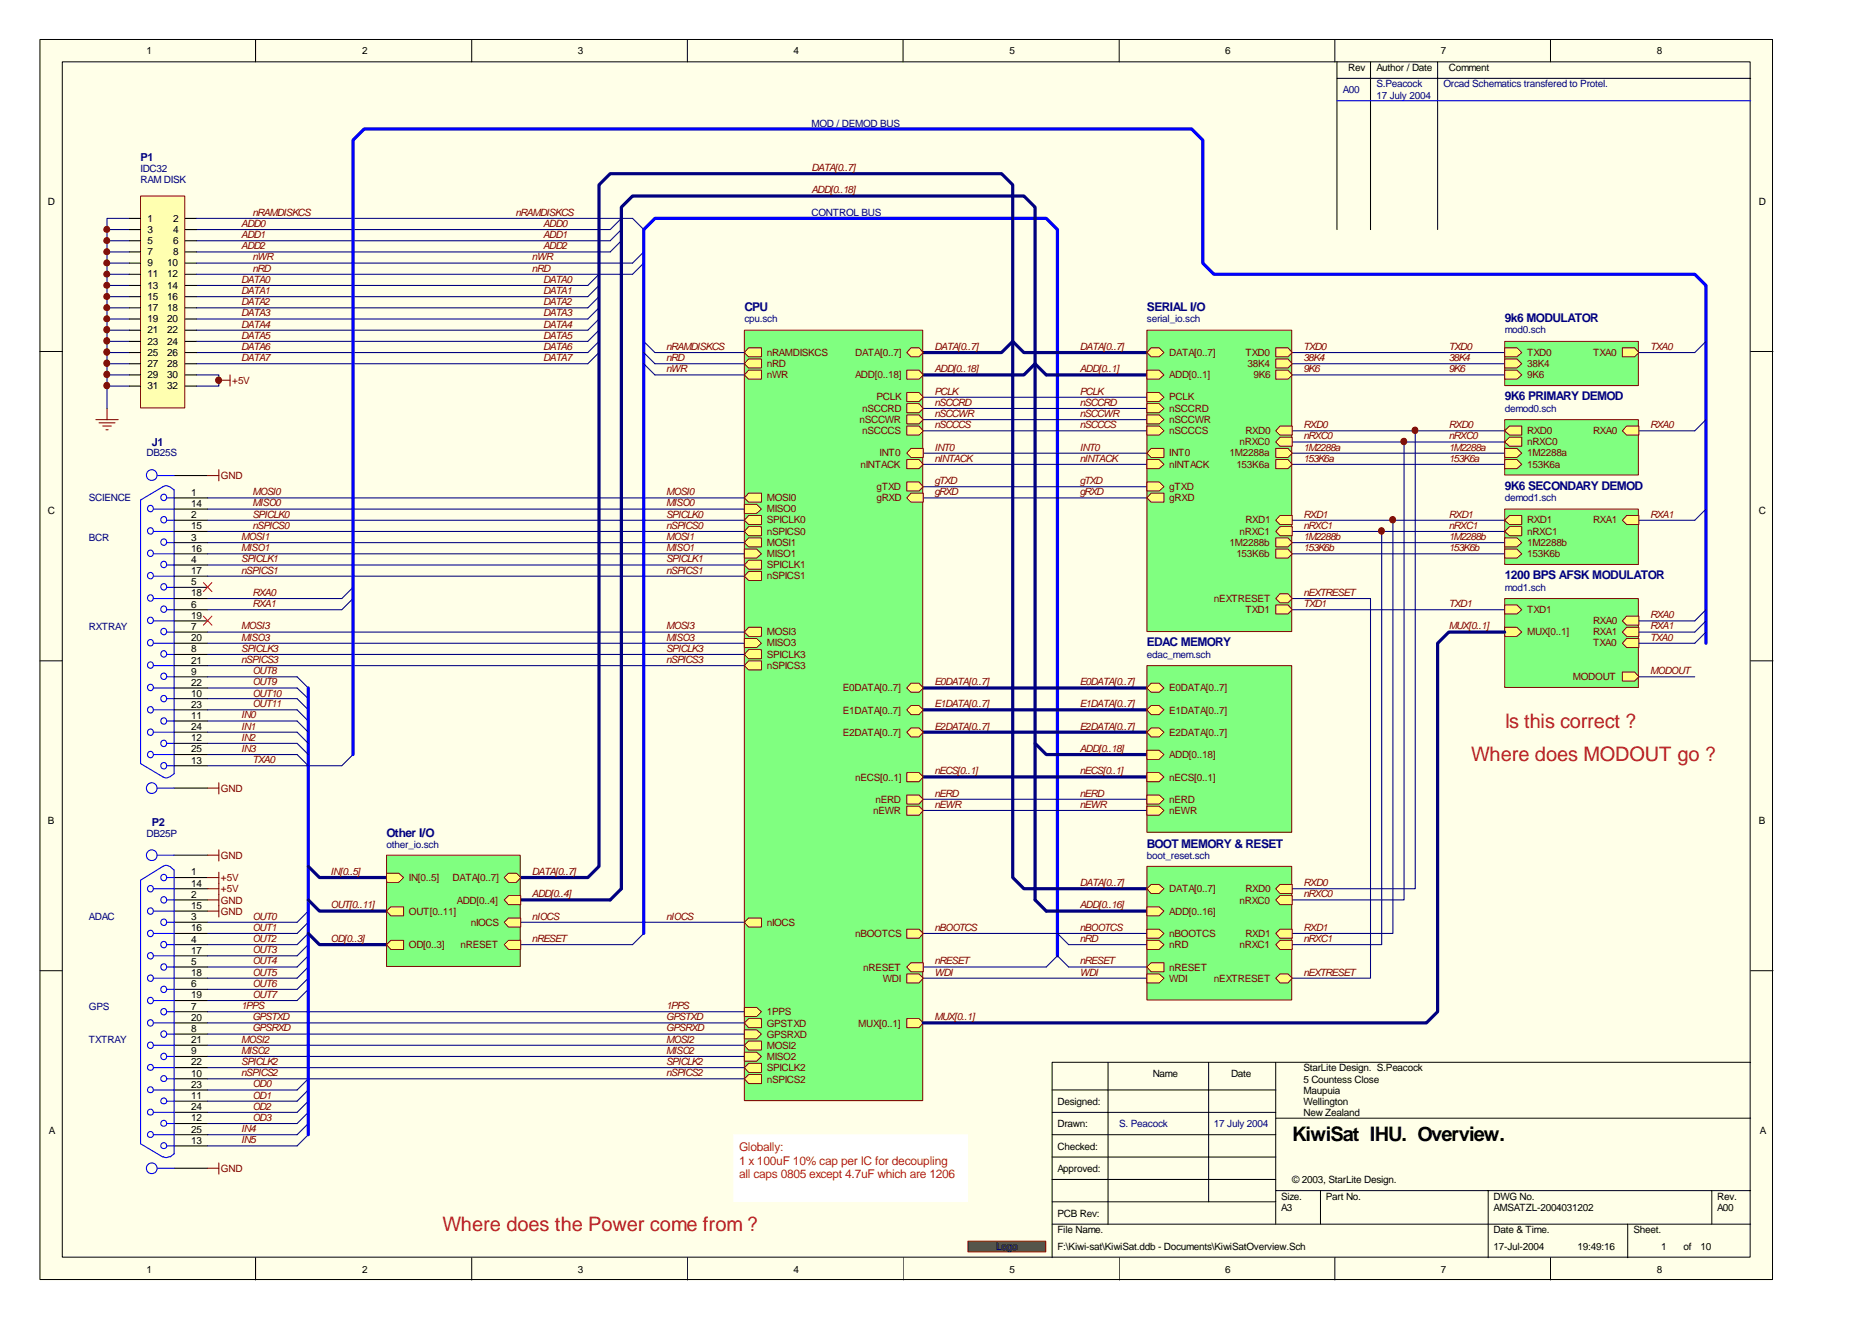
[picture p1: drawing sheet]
<svg xmlns="http://www.w3.org/2000/svg" width="297mm" height="210mm" viewBox="0 0 297 210" stroke-linecap="round" stroke-linejoin="round" font-family="sans-serif">
<path d="M6.3 6.3h275.6v197.2h-275.6z" fill="#ffffe8"/>
<g fill="none" stroke="#000" stroke-width=".16">
<path d="M6.3 6.3h275.6v197.2h-275.6zM9.9 9.8h268.4v190.1h-268.4zM40.6 6.3v3.5M75 6.3v3.5M109.3 6.3v3.5M143.6 6.3v3.5M178 6.3v3.5M212.3 6.3v3.5M228.6 9.8v26.7M246.5 6.3v3.5M6.3 55.9h3.6M278.4 55.9h3.5"/>
<path d="M6.3 105.1h3.6M278.4 105.1h3.5M6.3 154.4h3.6M278.4 154.4h3.5M167.3 173.3h35.6M167.3 176.9h35.6M176.2 168.9v25.8M192.2 168.9v22.2M202.9 177.8h75.5M202.9 168.9v25.8M278.4 168.9h-111.1v31.1M40.6 200v3.6"/>
<path d="M75 200v3.6M109.3 200v3.6M143.6 200v3.6M167.3 184h35.6M167.3 180.4h35.6M167.3 187.6h35.6M167.3 191.1h35.6M167.3 194.7h111.1M178 200v3.6M202.9 189.3h75.5M210 189.3v5.4M212.3 200v3.6"/>
<path d="M236.6 189.3v10.7M246.5 200v3.6M258.8 194.7v5.3M272.2 189.3v5.4"/>
</g>
<path d="M212.6 9.8v26.7M212.6 12.5h65.8M217.9 9.8v26.7" fill="none" stroke="#000" stroke-width=".17"/>
<path d="M36.6 59.6v1.8M15.2 66.7h3.6M15.7 67.2h2.6M16.3 67.7h1.4M16.8 68.3h.4M17 65v1.7M34.8 60.5h1.8" fill="none" stroke="#800000" stroke-width=".17"/>
<g fill="none" stroke="#000080" stroke-width=".17">
<path d="M17 38.3h3.6M17 36.5h3.6M20.6 34.7h-3.6v30.3M98.8 36.5l-1.8 1.8h-65.8M98.8 38.3l-1.8 1.8h-65.8M98.8 34.7l-1.8 1.8h-65.8M17 59.6h3.6M17 56.1h3.6M17 52.5h3.6M17 49h3.6M17 45.4h3.6M17 41.8h3.6"/>
<path d="M17 57.8h3.6M17 54.3h3.6M17 50.7h3.6M17 47.2h3.6M17 43.6h3.6M17 40.1h3.6M31.2 59.6h3.6v1.8h-3.6M95.2 54.3l-1.7 1.8h-62.3M95.2 50.7l-1.7 1.8h-62.3M95.2 47.2l-1.7 1.8h-62.3M95.2 43.6l-1.7 1.8h-62.3M95.2 56.1l-1.7 1.7h-62.3"/>
<path d="M95.2 52.5l-1.7 1.8h-62.3M95.2 49l-1.7 1.7h-62.3M95.2 45.4l-1.7 1.8h-62.3M17 61.4h3.6"/>
</g>
<path d="M22.4 31.3h7v33.6h-7z" fill="#ffffb0"/>
<path d="M22.4 31.2h7v33.7h-7z" fill="none" stroke="#800000" stroke-width=".16"/>
<g fill="none" stroke="#000" stroke-width=".17">
<path d="M20.6 34.7h1.8M20.6 36.5h1.8M20.6 38.3h1.8M29.5 34.7h1.7M29.5 36.5h1.7M29.5 38.3h1.7M20.6 40.1h1.8M20.6 41.8h1.8M20.6 43.6h1.8M20.6 45.4h1.8M20.6 47.2h1.8M20.6 49h1.8"/>
<path d="M20.6 50.7h1.8M20.6 52.5h1.8M20.6 54.3h1.8M20.6 56.1h1.8M20.6 57.8h1.8M20.6 59.6h1.8M29.5 40.1h1.7M29.5 41.8h1.7M29.5 43.6h1.7M29.5 45.4h1.7M29.5 47.2h1.7M29.5 49h1.7"/>
<path d="M29.5 50.7h1.7M29.5 52.5h1.7M29.5 54.3h1.7M29.5 56.1h1.7M29.5 57.8h1.7M29.5 59.6h1.7M20.6 61.4h1.8M27.7 75.6h5.3M27.7 79.2h5.3M29.5 61.4h1.7M27.7 81h5.3M27.7 82.7h5.3"/>
<path d="M27.7 84.5h5.3M27.7 86.3h5.3M27.7 88.1h5.3M27.7 89.8h5.3M27.7 91.6h5.3M27.7 93.4h5.3M27.7 95.2h5.3M27.7 97h5.3M27.7 98.7h5.3M27.7 100.5h5.3M27.7 102.3h5.3M27.7 104.1h5.3"/>
<path d="M27.7 105.8h5.3M27.7 107.6h5.3M27.7 109.4h5.3M27.7 111.1h5.3M27.7 112.9h5.3M27.7 114.7h5.3M27.7 116.4h5.3M27.7 118.2h5.3M27.7 120h5.3M27.7 125.3h5.3M27.7 121.8h5.3M27.7 139.5h5.3"/>
<path d="M27.7 136h5.3M27.7 141.3h5.3M27.7 143.1h5.3M27.7 144.9h5.3M27.7 146.7h5.3M27.7 148.4h5.3M27.7 150.2h5.3M27.7 152h5.3M27.7 153.8h5.3M27.7 155.5h5.3M27.7 157.3h5.3M27.7 159.1h5.3"/>
<path d="M27.7 160.9h5.3M27.7 162.7h5.3M27.7 164.4h5.3M27.7 166.2h5.3M27.7 168h5.3M27.7 169.8h5.3M27.7 171.5h5.3M27.7 173.3h5.3M27.7 175.1h5.3M27.7 176.9h5.3M27.7 178.7h5.3M27.7 180.4h5.3"/>
<path d="M27.7 182.2h5.3M27.7 185.8h5.3"/>
</g>
<g fill="none" stroke="#000080" stroke-width=".17">
<path d="M31.2 34.7h69.4M31.2 41.8h69.4M31.2 43.6h69.4M33 79.2h85.4M33 81h85.4M33 82.7h85.4M33 84.5h85.4M33 86.3h85.4M33 88.1h85.4M33 89.8h85.4M33 91.6h85.4M33 95.2h21.4"/>
<path d="M33 97h21.4M33 100.5h85.4M33 102.3h85.4M33 104.1h85.4M33 105.8h85.4M33 107.6h14.2M33 109.4h14.2M33 111.1h14.2M33 112.9h14.2M33 114.7h14.2M33 116.4h14.2M33 118.2h14.2"/>
<path d="M33 120h14.2M33 121.8h21.4M33 153.8h14.2M33 159.1h14.2M33 146.7h14.2M33 148.4h14.2M33 150.2h14.2M33 152h14.2M33 155.5h14.2M33 157.3h14.2M33 160.9h85.4M33 162.7h85.4"/>
<path d="M33 164.4h85.4M33 166.2h85.4M33 168h85.4M33 169.8h85.4M33 171.5h85.4M33 173.3h14.2M33 175.1h14.2M33 176.9h14.2M33 178.7h14.2M33 180.4h14.2M33 182.2h14.2"/>
</g>
<g fill="none" stroke="#00f" stroke-width=".17">
<path d="M25.1 75.6h2.6M26.6 79.2h1.1M26.9 77.4l-.5-.2-.3 .1-3.7 2.2v41.9l3.7 2.2 .3 .1 .5-.2M27 77.4l.7 .5v45.1l-.7 .5M24.5 98.7h3.2M24.5 95.2h3.2M24.5 91.6h3.2M24.5 88.1h3.2M24.5 84.5h3.2M24.5 81h3.2M26.6 97h1.1M26.6 93.4h1.1"/>
<path d="M26.6 89.8h1.1M26.6 86.3h1.1M26.6 82.7h1.1M24.5 120h3.2M24.5 116.4h3.2M24.5 112.9h3.2M24.5 109.4h3.2M24.5 105.8h3.2M24.5 102.3h3.2M26.6 118.2h1.1M26.6 114.7h1.1M26.6 111.1h1.1"/>
<path d="M26.6 107.6h1.1M26.6 104.1h1.1M26.6 100.5h1.1M25.1 125.3h2.6M25.1 136h2.6M26.6 121.8h1.1M26.6 139.5h1.1M26.9 137.8l-.5-.2-.3 .1-3.7 2.3v41.9l3.5 2.1M27 137.8l.7 .6v45.1l-.7 .5M24.5 159.1h3.2M24.5 155.5h3.2M24.5 152h3.2"/>
<path d="M24.5 148.4h3.2M24.5 144.9h3.2M24.5 141.3h3.2M26.6 157.3h1.1M26.6 153.8h1.1M26.6 150.2h1.1M26.6 146.7h1.1M26.6 143.1h1.1M24.5 176.9h3.2M24.5 173.3h3.2M24.5 169.8h3.2M24.5 166.2h3.2"/>
<path d="M24.5 162.7h3.2M26.6 178.7h1.1M26.6 175.1h1.1M26.6 171.5h1.1M26.6 168h1.1M26.6 164.4h1.1M26.6 160.9h1.1M24.5 180.4h3.2M25.1 185.8h2.6M25.9 183.9l.5 .2 .5-.2M26.6 182.2h1.1"/>
<circle cx="24.1" cy="75.5" r=".85"/>
<circle cx="26" cy="79.1" r=".49"/>
<circle cx="23.9" cy="95.1" r=".49"/>
<circle cx="23.9" cy="80.9" r=".49"/>
<circle cx="23.9" cy="91.5" r=".49"/>
<circle cx="23.9" cy="88" r=".49"/>
<circle cx="23.9" cy="84.4" r=".49"/>
<circle cx="23.9" cy="98.7" r=".49"/>
<circle cx="26" cy="93.3" r=".49"/>
<circle cx="26" cy="96.9" r=".49"/>
<circle cx="26" cy="89.8" r=".49"/>
<circle cx="26" cy="82.6" r=".49"/>
<circle cx="26" cy="86.2" r=".49"/>
<circle cx="23.9" cy="109.3" r=".49"/>
<circle cx="23.9" cy="120" r=".49"/>
<circle cx="23.9" cy="105.8" r=".49"/>
<circle cx="23.9" cy="112.9" r=".49"/>
<circle cx="23.9" cy="102.2" r=".49"/>
<circle cx="23.9" cy="116.4" r=".49"/>
<circle cx="26" cy="100.4" r=".49"/>
<circle cx="26" cy="104" r=".49"/>
<circle cx="26" cy="107.5" r=".49"/>
<circle cx="26" cy="114.7" r=".49"/>
<circle cx="26" cy="111.1" r=".49"/>
<circle cx="26" cy="118.2" r=".49"/>
<circle cx="24.1" cy="125.3" r=".85"/>
<circle cx="24.1" cy="136" r=".85"/>
<circle cx="26" cy="121.8" r=".49"/>
<circle cx="26" cy="139.5" r=".49"/>
<circle cx="23.9" cy="152" r=".49"/>
<circle cx="23.9" cy="155.5" r=".49"/>
<circle cx="23.9" cy="159.1" r=".49"/>
<circle cx="23.9" cy="148.4" r=".49"/>
<circle cx="23.9" cy="141.3" r=".49"/>
<circle cx="23.9" cy="144.9" r=".49"/>
<circle cx="26" cy="150.2" r=".49"/>
<circle cx="26" cy="143.1" r=".49"/>
<circle cx="26" cy="146.7" r=".49"/>
<circle cx="26" cy="153.8" r=".49"/>
<circle cx="26" cy="157.3" r=".49"/>
<circle cx="23.9" cy="162.7" r=".49"/>
<circle cx="23.9" cy="166.2" r=".49"/>
<circle cx="23.9" cy="169.7" r=".47"/>
<circle cx="23.9" cy="173.3" r=".47"/>
<circle cx="23.9" cy="176.9" r=".47"/>
<circle cx="26" cy="164.4" r=".49"/>
<circle cx="26" cy="168" r=".49"/>
<circle cx="26" cy="160.9" r=".49"/>
<circle cx="26" cy="171.5" r=".47"/>
<circle cx="26" cy="175.1" r=".47"/>
<circle cx="26" cy="178.6" r=".47"/>
<circle cx="23.9" cy="180.4" r=".47"/>
<circle cx="24.1" cy="185.8" r=".85"/>
<circle cx="26" cy="182.2" r=".47"/>
</g>
<g fill="none" stroke="#800000" stroke-width=".17">
<path d="M33 75.6h1.8M34.8 74.7v1.8M33 136h1.8M33 125.3h1.8M33 139.5h1.8M34.8 124.5v1.8M34.8 135.1v1.8M34.8 138.7v7.1M33 143.1h1.8M33 144.9h1.8M33 141.3h1.8M33 185.8h1.8"/>
<path d="M34.8 184.9v1.8"/>
</g>
<path d="M32.3 92.6l1.4 1.5M32.3 98l1.4 1.4M33.7 92.6l-1.4 1.5M33.7 98l-1.4 1.4" fill="none" stroke="#f00" stroke-width=".16"/>
<path d="M153.9 197.4h12.4v1.7h-12.4z" fill-rule="evenodd" fill="#00bf00" stroke="#800000" stroke-width=".17"/>
<g fill="none" stroke="#000080" stroke-width=".17">
<path d="M100.6 34.7l1.8 1.8M102.4 40.1l-1.8 1.7M102.4 41.8l-1.8 1.8M102.4 54.3l1.7 1.8h14.3M102.4 56.1l1.7 1.7h14.3M102.4 57.8l1.7 1.8h14.3M205.5 56.1h33.8M205.5 59.6h33.8M205.5 57.8h33.8M271.3 54.3l-1.8 1.8h-8.9M146.8 63.2h35.6M146.8 65h35.6"/>
<path d="M146.8 66.7h35.6M146.8 72.1h35.6M146.8 73.8h35.6M146.8 77.4h35.6M146.8 79.2h35.6M146.8 68.5h35.6M205.5 68.5h19.5v72.8h-19.5M205.5 70.3h17.8v72.8h-17.8M205.5 72.1h33.8M205.5 73.8h33.8M223.3 70.3h16M225 68.5h14.3"/>
<path d="M271.3 66.7l-1.8 1.8h-8.9M56.1 95.2l-1.7 1.8M56.1 93.4l-1.7 1.8M205.5 82.7h16v65.7h-16M205.5 84.5h14.2v65.7h-14.2M205.5 95.2h12.4v60.3h-12.4M205.5 86.3h33.8M205.5 88.1h33.8M205.5 97h33.8M219.7 84.5h19.6M221.5 82.7h17.8M271.3 81l-1.8 1.7h-8.9"/>
<path d="M47.2 107.6l1.8 1.8M47.2 109.4l1.8 1.7M47.2 111.1l1.8 1.8M47.2 112.9l1.8 1.8M47.2 114.7l1.8 1.7M47.2 116.4l1.8 1.8M47.2 118.2l1.8 1.8M47.2 120l1.8 1.8M56.1 120l-1.7 1.8M260.6 107.6h8.9M146.8 127.1h35.6M146.8 128.9h35.6"/>
<path d="M49 144.9l-1.8 1.8M49 146.7l-1.8 1.7M49 148.4l-1.8 1.8M49 150.2l-1.8 1.8M49 152l-1.8 1.8M49 153.8l-1.8 1.7M49 155.5l-1.8 1.8M49 157.3l-1.8 1.8M82.8 146.7h35.6M102.4 148.4l-1.8 1.8h-17.8M146.8 153.8h19.6l1.7-1.8 1.8 1.8h12.5M146.8 155.5h35.6"/>
<path d="M146.8 148.4h35.6M168.1 148.4l1.8 1.8h12.5M49 178.7l-1.8 1.7M49 176.9l-1.8 1.8M49 175.1l-1.8 1.8M49 173.3l-1.8 1.8M49 171.5l-1.8 1.8M49 180.4l-1.8 1.8"/>
</g>
<path d="M49 109.4v71M271.3 102.3v-56.9l-1.8-1.8h-76.5l-1.7-1.8v-19.5l-1.8-1.8h-131.6l-1.8 1.8v97.7M102.4 148.4v-111.9l1.7-1.8h62.3l1.7 1.8v115.5" fill="none" stroke="#00f" stroke-width=".51"/>
<path d="M146.8 56.1h12.5l1.7-1.8 1.8 1.8h19.6M146.8 59.6h16l1.8-1.8 1.8 1.8h16M146.8 109.4h35.6M146.8 112.9h35.6M146.8 116.4h35.6M164.6 118.2l1.8 1.8h16M49 137.8l1.8 1.7h10.7M82.8 139.5h10.7l1.7-1.7v-108.4l1.8-1.8h62.3l1.7 1.8v110.1l1.8 1.8h19.6M146.8 123.5h35.6M49 143.1l1.8 1.8h10.7M49 148.4l1.8 1.8h10.7M82.8 143.1h14.2l1.8-1.8v-108.4l1.8-1.7h62.2l1.8 1.7v110.2l1.8 1.8h16" fill="none" stroke="#000080" stroke-width=".51"/>
<path d="M182.5 137.9h22.9v21.1h-22.9z" fill="#80ff80"/>
<path d="M182.4 137.8h23v21.2h-23z" fill="none" stroke="#800000" stroke-width=".16"/>
<g fill="#ffff80" stroke="#800000" stroke-width=".16">
<path d="M182.4 144.2h1.9l.8 .7-.8 .7h-1.9z" fill-rule="evenodd"/>
<path d="M183 140.6h1.3l.8 .7-.8 .8h-1.3l-.6-.8z" fill-rule="evenodd"/>
<path d="M182.4 149.5h1.9l.8 .7-.8 .8h-1.9z" fill-rule="evenodd"/>
<path d="M202.9 141.3l.6-.7h2v1.5h-2z" fill-rule="evenodd"/>
<path d="M202.9 143.1l.6-.7h2v1.5h-2z" fill-rule="evenodd"/>
<path d="M202.9 148.4l.6-.6h2v1.4h-2z" fill-rule="evenodd"/>
<path d="M202.9 150.2l.6-.7h2v1.5h-2z" fill-rule="evenodd"/>
<path d="M183 153.1h2.1v1.4h-2.1l-.6-.7z" fill-rule="evenodd"/>
<path d="M182.4 154.9h1.9l.8 .6-.8 .8h-1.9z" fill-rule="evenodd"/>
<path d="M182.4 147.8h1.9l.8 .6-.8 .8h-1.9z" fill-rule="evenodd"/>
<path d="M202.9 155.5l.6-.6h1.3l.7 .6-.7 .8h-1.3z" fill-rule="evenodd"/>
</g>
<path d="M118.4 52.6h28.3v122.4h-28.3z" fill="#80ff80"/>
<path d="M118.4 52.5h28.3v122.5h-28.3z" fill="none" stroke="#800000" stroke-width=".16"/>
<g fill="#ffff80" stroke="#800000" stroke-width=".16">
<path d="M119 55.3h2.1v1.4h-2.1l-.6-.6z" fill-rule="evenodd"/>
<path d="M118.4 80.2h1.9l.8 .8-.8 .6h-1.9z" fill-rule="evenodd"/>
<path d="M118.4 87.3h1.9l.8 .8-.8 .6h-1.9z" fill-rule="evenodd"/>
<path d="M118.4 167.3h1.9l.8 .7-.8 .8h-1.9z" fill-rule="evenodd"/>
<path d="M118.4 101.5h1.9l.8 .8-.8 .7h-1.9z" fill-rule="evenodd"/>
<path d="M119 78.4h2.1v1.5h-2.1l-.6-.7z" fill-rule="evenodd"/>
<path d="M119 85.5h2.1v1.5h-2.1l-.6-.7z" fill-rule="evenodd"/>
<path d="M118.4 166.2l.6-.7h2.1v1.5h-2.1z" fill-rule="evenodd"/>
<path d="M119 99.8h2.1v1.4h-2.1l-.6-.7z" fill-rule="evenodd"/>
<path d="M119 82h2.1v1.4h-2.1l-.6-.7z" fill-rule="evenodd"/>
<path d="M119 89.1h2.1v1.4h-2.1l-.6-.7z" fill-rule="evenodd"/>
<path d="M118.4 169.8l.6-.7h2.1v1.4h-2.1z" fill-rule="evenodd"/>
<path d="M119 103.3h2.1v1.4h-2.1l-.6-.6z" fill-rule="evenodd"/>
<path d="M119 83.7h2.1v1.5h-2.1l-.6-.7z" fill-rule="evenodd"/>
<path d="M119 90.9h2.1v1.4h-2.1l-.6-.7z" fill-rule="evenodd"/>
<path d="M118.4 171.5l.6-.6h2.1v1.4h-2.1z" fill-rule="evenodd"/>
<path d="M119 105.1h2.1v1.4h-2.1l-.6-.7z" fill-rule="evenodd"/>
<path d="M118.4 162.7l.6-.7h2.1v1.4h-2.1z" fill-rule="evenodd"/>
<path d="M118.4 163.8h1.9l.8 .6-.8 .8h-1.9z" fill-rule="evenodd"/>
<path d="M118.4 146.7l.6-.7h2.1v1.4h-2.1z" fill-rule="evenodd"/>
<path d="M144.9 55.3h1.2l.7 .8-.7 .6h-1.2l-.7-.6z" fill-rule="evenodd"/>
<path d="M144.2 58.9h1.9l.7 .7-.7 .7h-1.9z" fill-rule="evenodd"/>
<path d="M144.2 62.4h1.9l.7 .8-.7 .7h-1.9z" fill-rule="evenodd"/>
<path d="M144.2 64.2h1.9l.7 .8-.7 .6h-1.9z" fill-rule="evenodd"/>
<path d="M144.2 66h1.9l.7 .7-.7 .7h-1.9z" fill-rule="evenodd"/>
<path d="M144.2 67.7h1.9l.7 .8-.7 .7h-1.9z" fill-rule="evenodd"/>
<path d="M144.9 71.3h1.9v1.4h-1.9l-.7-.6z" fill-rule="evenodd"/>
<path d="M144.2 73.1h1.9l.7 .7-.7 .7h-1.9z" fill-rule="evenodd"/>
<path d="M144.2 76.6h1.9l.7 .8-.7 .7h-1.9z" fill-rule="evenodd"/>
<path d="M144.9 78.4h1.9v1.5h-1.9l-.7-.7z" fill-rule="evenodd"/>
<path d="M119 57.1h2.1v1.4h-2.1l-.6-.7z" fill-rule="evenodd"/>
<path d="M119 58.9h2.1v1.4h-2.1l-.6-.7z" fill-rule="evenodd"/>
<path d="M118.4 160.2h1.9l.8 .7-.8 .7h-1.9z" fill-rule="evenodd"/>
<path d="M144.2 147.8h1.9l.7 .6-.7 .8h-1.9z" fill-rule="evenodd"/>
<path d="M144.2 153.8l.7-.7h1.9v1.4h-1.9z" fill-rule="evenodd"/>
<path d="M144.2 154.9h1.9l.7 .6-.7 .8h-1.9z" fill-rule="evenodd"/>
<path d="M144.2 122.9h1.9l.7 .6-.7 .8h-1.9z" fill-rule="evenodd"/>
<path d="M144.2 126.4h1.9l.7 .7-.7 .8h-1.9z" fill-rule="evenodd"/>
<path d="M144.2 128.2h1.9l.7 .7-.7 .7h-1.9z" fill-rule="evenodd"/>
<path d="M144.9 108.6h1.2l.7 .8-.7 .7h-1.2l-.7-.7z" fill-rule="evenodd"/>
<path d="M144.2 112.9l.7-.7h1.2l.7 .7-.7 .7h-1.2z" fill-rule="evenodd"/>
<path d="M144.2 116.4l.7-.6h1.2l.7 .6-.7 .8h-1.2z" fill-rule="evenodd"/>
<path d="M144.2 162h1.9l.7 .7-.7 .7h-1.9z" fill-rule="evenodd"/>
</g>
<path d="M239.4 66.8h21.1v8.7h-21.1z" fill="#80ff80"/>
<path d="M239.3 66.7h21.2v8.8h-21.2z" fill="none" stroke="#800000" stroke-width=".16"/>
<g fill="#ffff80" stroke="#800000" stroke-width=".16">
<path d="M239.3 70.3l.7-.8h2v1.5h-2z" fill-rule="evenodd"/>
<path d="M239.3 68.5l.7-.8h2v1.5h-2z" fill-rule="evenodd"/>
<path d="M239.3 73.1h1.9l.8 .7-.8 .7h-1.9z" fill-rule="evenodd"/>
<path d="M258.7 67.7h1.9v1.5h-1.9l-.7-.7z" fill-rule="evenodd"/>
<path d="M239.3 71.3h1.9l.8 .8-.8 .6h-1.9z" fill-rule="evenodd"/>
</g>
<path d="M239.4 81h21.1v8.8h-21.1z" fill="#80ff80"/>
<path d="M239.3 81h21.2v8.8h-21.2z" fill="none" stroke="#800000" stroke-width=".16"/>
<g fill="#ffff80" stroke="#800000" stroke-width=".16">
<path d="M239.3 84.5l.7-.8h2v1.5h-2z" fill-rule="evenodd"/>
<path d="M239.3 82.7l.7-.7h2v1.4h-2z" fill-rule="evenodd"/>
<path d="M239.3 87.3h1.9l.8 .8-.8 .6h-1.9z" fill-rule="evenodd"/>
<path d="M258.7 82h1.9v1.4h-1.9l-.7-.7z" fill-rule="evenodd"/>
<path d="M239.3 85.5h1.9l.8 .8-.8 .7h-1.9z" fill-rule="evenodd"/>
</g>
<path d="M182.5 105.9h22.9v26.4h-22.9z" fill="#80ff80"/>
<path d="M182.4 105.8h23v26.5h-23z" fill="none" stroke="#800000" stroke-width=".16"/>
<g fill="#ffff80" stroke="#800000" stroke-width=".16">
<path d="M182.4 112.9l.6-.7h1.3l.8 .7-.8 .7h-1.3z" fill-rule="evenodd"/>
<path d="M183 108.6h1.3l.8 .8-.8 .7h-1.3l-.6-.7z" fill-rule="evenodd"/>
<path d="M182.4 119.3h1.9l.8 .7-.8 .7h-1.9z" fill-rule="evenodd"/>
<path d="M182.4 122.9h1.9l.8 .6-.8 .8h-1.9z" fill-rule="evenodd"/>
<path d="M182.4 126.4h1.9l.8 .7-.8 .8h-1.9z" fill-rule="evenodd"/>
<path d="M182.4 128.2h1.9l.8 .7-.8 .7h-1.9z" fill-rule="evenodd"/>
<path d="M183 115.8h1.3l.8 .6-.8 .8h-1.3l-.6-.8z" fill-rule="evenodd"/>
</g>
<path d="M239.4 54.4h21.1v6.9h-21.1z" fill="#80ff80"/>
<path d="M239.3 54.3h21.2v7h-21.2z" fill="none" stroke="#800000" stroke-width=".16"/>
<g fill="#ffff80" stroke="#800000" stroke-width=".16">
<path d="M239.3 57.1h1.9l.8 .7-.8 .7h-1.9z" fill-rule="evenodd"/>
<path d="M239.3 55.3h1.9l.8 .8-.8 .6h-1.9z" fill-rule="evenodd"/>
<path d="M258 55.3h1.9l.7 .8-.7 .6h-1.9z" fill-rule="evenodd"/>
<path d="M239.3 58.9h1.9l.8 .7-.8 .7h-1.9z" fill-rule="evenodd"/>
</g>
<path d="M239.4 95.3h21.1v14h-21.1z" fill="#80ff80"/>
<path d="M239.3 95.2h21.2v14.1h-21.2z" fill="none" stroke="#800000" stroke-width=".16"/>
<g fill="#ffff80" stroke="#800000" stroke-width=".16">
<path d="M239.3 96.2h1.9l.8 .8-.8 .6h-1.9z" fill-rule="evenodd"/>
<path d="M258 106.9h1.9l.7 .7-.7 .7h-1.9z" fill-rule="evenodd"/>
<path d="M239.3 99.8h1.9l.8 .7-.8 .7h-1.9z" fill-rule="evenodd"/>
<path d="M258.7 101.5h1.9v1.5h-1.9l-.7-.7z" fill-rule="evenodd"/>
<path d="M258.7 99.8h1.9v1.4h-1.9l-.7-.7z" fill-rule="evenodd"/>
<path d="M258.7 98h1.9v1.4h-1.9l-.7-.7z" fill-rule="evenodd"/>
</g>
<path d="M61.6 136.1h21.1v17.6h-21.1z" fill="#80ff80"/>
<path d="M61.5 136h21.2v17.7h-21.2z" fill="none" stroke="#800000" stroke-width=".16"/>
<g fill="#ffff80" stroke="#800000" stroke-width=".16">
<path d="M61.5 138.9h1.9l.8 .6-.8 .8h-1.9z" fill-rule="evenodd"/>
<path d="M62.1 149.5h2.1v1.5h-2.1l-.6-.8z" fill-rule="evenodd"/>
<path d="M61.5 144.9l.6-.7h2.1v1.4h-2.1z" fill-rule="evenodd"/>
<path d="M80.2 139.5l.7-.6h1.2l.7 .6-.7 .8h-1.2z" fill-rule="evenodd"/>
<path d="M80.2 143.1l.7-.7h1.9v1.5h-1.9z" fill-rule="evenodd"/>
<path d="M80.2 146.7l.7-.7h1.9v1.4h-1.9z" fill-rule="evenodd"/>
<path d="M80.2 150.2l.7-.7h1.9v1.5h-1.9z" fill-rule="evenodd"/>
</g>
<path d="M182.5 52.6h22.9v47.8h-22.9z" fill="#80ff80"/>
<path d="M182.4 52.5h23v47.9h-23z" fill="none" stroke="#800000" stroke-width=".16"/>
<g fill="#ffff80" stroke="#800000" stroke-width=".16">
<path d="M182.4 58.9h1.9l.8 .7-.8 .7h-1.9z" fill-rule="evenodd"/>
<path d="M183 55.3h1.3l.8 .8-.8 .6h-1.3l-.6-.6z" fill-rule="evenodd"/>
<path d="M182.4 64.2h1.9l.8 .8-.8 .6h-1.9z" fill-rule="evenodd"/>
<path d="M182.4 66h1.9l.8 .7-.8 .7h-1.9z" fill-rule="evenodd"/>
<path d="M182.4 67.7h1.9l.8 .8-.8 .7h-1.9z" fill-rule="evenodd"/>
<path d="M183 71.3h2.1v1.4h-2.1l-.6-.6z" fill-rule="evenodd"/>
<path d="M182.4 73.1h1.9l.8 .7-.8 .7h-1.9z" fill-rule="evenodd"/>
<path d="M182.4 76.6h1.9l.8 .8-.8 .7h-1.9z" fill-rule="evenodd"/>
<path d="M183 78.4h2.1v1.5h-2.1l-.6-.7z" fill-rule="evenodd"/>
<path d="M182.4 62.4h1.9l.8 .8-.8 .7h-1.9z" fill-rule="evenodd"/>
<path d="M202.9 55.3h1.9l.7 .8-.7 .6h-1.9z" fill-rule="evenodd"/>
<path d="M202.9 57.1h1.9l.7 .7-.7 .7h-1.9z" fill-rule="evenodd"/>
<path d="M202.9 58.9h1.9l.7 .7-.7 .7h-1.9z" fill-rule="evenodd"/>
<path d="M203.5 67.7h2v1.5h-2l-.6-.7z" fill-rule="evenodd"/>
<path d="M203.5 69.5h2v1.5h-2l-.6-.7z" fill-rule="evenodd"/>
<path d="M202.9 71.3h1.9l.7 .8-.7 .6h-1.9z" fill-rule="evenodd"/>
<path d="M202.9 73.1h1.9l.7 .7-.7 .7h-1.9z" fill-rule="evenodd"/>
<path d="M203.5 82h2v1.4h-2l-.6-.7z" fill-rule="evenodd"/>
<path d="M203.5 83.7h2v1.5h-2l-.6-.7z" fill-rule="evenodd"/>
<path d="M202.9 85.5h1.9l.7 .8-.7 .7h-1.9z" fill-rule="evenodd"/>
<path d="M202.9 87.3h1.9l.7 .8-.7 .6h-1.9z" fill-rule="evenodd"/>
<path d="M202.9 96.2h1.9l.7 .8-.7 .6h-1.9z" fill-rule="evenodd"/>
<path d="M203.5 94.4h1.3l.7 .8-.7 .7h-1.3l-.6-.7z" fill-rule="evenodd"/>
</g>
<g fill="#800000" stroke="#800000" stroke-width=".16">
<circle cx="17" cy="41.8" r=".47"/>
<circle cx="17" cy="59.5" r=".49"/>
<circle cx="17" cy="56" r=".49"/>
<circle cx="17" cy="52.4" r=".49"/>
<circle cx="17" cy="48.9" r=".47"/>
<circle cx="17" cy="45.4" r=".47"/>
<circle cx="17" cy="38.3" r=".47"/>
<circle cx="17" cy="61.3" r=".49"/>
<circle cx="17" cy="57.8" r=".49"/>
<circle cx="17" cy="54.2" r=".49"/>
<circle cx="17" cy="50.7" r=".47"/>
<circle cx="17" cy="47.1" r=".47"/>
<circle cx="17" cy="43.6" r=".47"/>
<circle cx="17" cy="40" r=".47"/>
<circle cx="17" cy="36.5" r=".47"/>
<circle cx="34.7" cy="60.5" r=".49"/>
<circle cx="219.6" cy="84.4" r=".49"/>
<circle cx="221.4" cy="82.6" r=".49"/>
<circle cx="223.2" cy="70.2" r=".49"/>
<circle cx="225" cy="68.4" r=".49"/>
</g>
<path d="M271.3 98.7l-1.8 1.8h-8.9M271.3 97l-1.8 1.7h-8.9M271.3 100.5l-1.8 1.8h-8.9" fill="none" stroke="#000080" stroke-width=".17"/>
<path d="M239.3 100.5h-8.9l-1.8 1.8v58.6l-1.8 1.8h-80" fill="none" stroke="#000080" stroke-width=".51"/>
<path d="M212.6 16h65.8" fill="none" stroke="#00f" stroke-width=".17"/>
<path d="M116.7 180.5h37.1v10.5h-37.1z" fill="#fff"/>
<path d="M116.6 180.4h37.2v10.6h-37.2z" fill="none" stroke="#fff" stroke-width=".16"/>
<g font-size="3.2" fill="#ee0e22">
<text x="239.3" y="115.8">Is this correct ?</text>
<text x="233.9" y="121.1">Where does MODOUT go ?</text>
<text x="70.4" y="195.8">Where does the Power come from ?</text>
</g>
<text font-size="3.2" x="205.5" y="181.4">KiwiSat IHU. Overview.</text>
<g font-size="1.9" fill="#000080">
<text x="118.4" y="49.5">CPU</text>
<text x="182.4" y="49.5">SERIAL I/O</text>
<text x="239.3" y="51.2">9k6 MODULATOR</text>
<text x="239.3" y="63.7">9K6 PRIMARY DEMOD</text>
<text x="239.3" y="77.9">9K6 SECONDARY DEMOD</text>
<text x="239.3" y="92.1">1200 BPS AFSK MODULATOR</text>
<text x="182.4" y="102.8">EDAC MEMORY</text>
<text x="61.5" y="133">Other I/O</text>
<text x="182.4" y="134.8">BOOT MEMORY &amp; RESET</text>
</g>
<g font-size="1.9" fill="#ee0e22">
<text x="117.5" y="183.1">Globally:</text>
<text x="117.5" y="185.2">1 x 100uF 10% cap per IC for decoupling</text>
<text x="117.5" y="187.3">all caps 0805 except 4.7uF which are 1206</text>
</g>
<g font-size="1.7" fill="#000080">
<text x="22.4" y="25.6">P1</text>
<text x="24.1" y="70.9">J1</text>
<text x="24.1" y="131.3">P2</text>
</g>
<g font-size="1.6">
<text x="23.3" y="8.7">1</text>
<text x="57.6" y="8.7">2</text>
<text x="91.9" y="8.7">3</text>
<text x="126.2" y="8.7">4</text>
<text x="160.5" y="8.7">5</text>
<text x="194.8" y="8.7">6</text>
<text x="214.4" y="11.3">Rev</text>
<text x="218.9" y="11.3">Author / Date</text>
<text x="229.1" y="8.7">7</text>
<text x="230.4" y="11.3">Comment</text>
<text x="263.5" y="8.7">8</text>
<text x="7.6" y="32.6">D</text>
<text x="23.5" y="35.2">1</text>
<text x="27.5" y="35.2">2</text>
<text x="279.7" y="32.6">D</text>
<text x="23.5" y="37">3</text>
<text x="23.5" y="38.8">5</text>
<text x="23.5" y="40.6">7</text>
<text x="27.5" y="37">4</text>
<text x="27.5" y="38.8">6</text>
<text x="27.5" y="40.6">8</text>
<text x="23.5" y="42.3">9</text>
<text x="23.5" y="44.1">11</text>
<text x="23.5" y="45.9">13</text>
<text x="23.5" y="47.7">15</text>
<text x="26.6" y="42.3">10</text>
<text x="26.6" y="44.1">12</text>
<text x="26.6" y="45.9">14</text>
<text x="26.6" y="47.7">16</text>
<text x="23.5" y="49.5">17</text>
<text x="23.5" y="51.2">19</text>
<text x="23.5" y="53">21</text>
<text x="26.6" y="49.5">18</text>
<text x="26.6" y="51.2">20</text>
<text x="26.6" y="53">22</text>
<text x="23.5" y="54.8">23</text>
<text x="23.5" y="56.6">25</text>
<text x="23.5" y="58.3">27</text>
<text x="26.6" y="54.8">24</text>
<text x="26.6" y="56.6">26</text>
<text x="26.6" y="58.3">28</text>
<text x="23.5" y="60.1">29</text>
<text x="23.5" y="61.9">31</text>
<text x="26.6" y="60.1">30</text>
<text x="26.6" y="61.9">32</text>
<text x="7.6" y="81.8">C</text>
<text x="30.4" y="78.8">1</text>
<text x="30.4" y="80.6">14</text>
<text x="30.4" y="82.4">2</text>
<text x="279.7" y="81.8">C</text>
<text x="30.4" y="84.2">15</text>
<text x="30.4" y="86">3</text>
<text x="30.4" y="87.7">16</text>
<text x="30.4" y="89.5">4</text>
<text x="30.4" y="91.3">17</text>
<text x="30.4" y="93.1">5</text>
<text x="30.4" y="94.8">18</text>
<text x="30.4" y="96.6">6</text>
<text x="30.4" y="98.4">19</text>
<text x="30.4" y="100.2">7</text>
<text x="30.4" y="102">20</text>
<text x="30.4" y="103.7">8</text>
<text x="30.4" y="105.5">21</text>
<text x="30.4" y="107.3">9</text>
<text x="30.4" y="109.1">22</text>
<text x="30.4" y="110.8">10</text>
<text x="30.4" y="112.5">23</text>
<text x="30.4" y="114.3">11</text>
<text x="30.4" y="116.1">24</text>
<text x="30.4" y="117.9">12</text>
<text x="30.4" y="119.6">25</text>
<text x="30.4" y="121.4">13</text>
<text x="7.6" y="131.1">B</text>
<text x="279.7" y="131.1">B</text>
<text x="30.4" y="139.2">1</text>
<text x="30.4" y="141">14</text>
<text x="30.4" y="142.8">2</text>
<text x="30.4" y="144.5">15</text>
<text x="30.4" y="146.3">3</text>
<text x="30.4" y="148.1">16</text>
<text x="30.4" y="149.9">4</text>
<text x="30.4" y="151.7">17</text>
<text x="30.4" y="153.4">5</text>
<text x="30.4" y="155.2">18</text>
<text x="30.4" y="157">6</text>
<text x="30.4" y="158.8">19</text>
<text x="30.4" y="160.5">7</text>
<text x="30.4" y="162.3">20</text>
<text x="30.4" y="164.1">8</text>
<text x="30.4" y="165.9">21</text>
<text x="30.4" y="167.7">9</text>
<text x="30.4" y="169.4">22</text>
<text x="30.4" y="171.2">10</text>
<text x="30.4" y="173">23</text>
<text x="183.3" y="171.2">Name</text>
<text x="195.7" y="171.2">Date</text>
<text x="207.3" y="170.4">StarLite Design. S.Peacock</text>
<text x="207.3" y="172.1">5 Countess Close</text>
<text x="207.3" y="173.9">Maupuia</text>
<text x="30.4" y="174.8">11</text>
<text x="30.4" y="176.5">24</text>
<text x="30.4" y="178.3">12</text>
<text x="168.1" y="175.7">Designed:</text>
<text x="168.1" y="179.3">Drawn:</text>
<text x="207.3" y="175.7">Wellington</text>
<text x="207.3" y="177.5">New Zealand</text>
<text x="7.8" y="180.3">A</text>
<text x="30.4" y="180.1">25</text>
<text x="30.4" y="181.9">13</text>
<text x="168.1" y="182.8">Checked:</text>
<text x="279.8" y="180.3">A</text>
<text x="168.1" y="186.4">Approved:</text>
<text x="203.7" y="190.8">Size.</text>
<text x="205.5" y="188.1">© 2003, StarLite Design.</text>
<text x="210.8" y="190.8">Part No.</text>
<text x="237.5" y="190.8">DWG No.</text>
<text x="273" y="190.8">Rev.</text>
<text x="168.1" y="196.1">File Name.</text>
<text x="168.1" y="193.5">PCB Rev:</text>
<text x="203.7" y="192.5">A3</text>
<text x="237.5" y="192.5">AMSATZL-2004031202</text>
<text x="237.5" y="196.1">Date &amp; Time.</text>
<text x="259.8" y="196.1">Sheet.</text>
<text x="273" y="192.5">A00</text>
<text x="23.3" y="202.4">1</text>
<text x="57.6" y="202.4">2</text>
<text x="91.9" y="202.4">3</text>
<text x="126.2" y="202.4">4</text>
<text x="160.5" y="202.4">5</text>
<text x="168.1" y="198.8">F:\Kiwi-sat\KiwiSat.ddb - Documents\KiwiSatOverview.Sch</text>
<text x="194.8" y="202.4">6</text>
<text x="229.1" y="202.4">7</text>
<text x="237.5" y="198.8">17-Jul-2004</text>
<text x="250.9" y="198.8">19:49:16</text>
<text x="263.5" y="202.4">8</text>
<text x="264.2" y="198.8">1</text>
<text x="267.7" y="198.8">of</text>
<text x="270.4" y="198.8">10</text>
</g>
<g font-size="1.6" fill="#000080">
<text x="213.5" y="14.8">A00</text>
<text x="218.9" y="13.9">S.Peacock</text>
<text x="218.9" y="15.7">17 July 2004</text>
<text x="229.5" y="13.9">Orcad Schematics transfered to Protel.</text>
<text x="129" y="20.2">MOD / DEMOD BUS</text>
<text x="22.4" y="27.3">IDC32</text>
<text x="22.4" y="29.1">RAM DISK</text>
<text x="129" y="34.4">CONTROL BUS</text>
<text x="118.4" y="51.2">cpu.sch</text>
<text x="182.4" y="51.2">serial_io.sch</text>
<text x="239.3" y="53">mod0.sch</text>
<text x="239.3" y="65.5">demod0.sch</text>
<text x="23.3" y="72.6">DB25S</text>
<text x="14.1" y="79.7">SCIENCE</text>
<text x="239.3" y="79.7">demod1.sch</text>
<text x="14.1" y="86">BCR</text>
<text x="239.3" y="93.9">mod1.sch</text>
<text x="14.1" y="100.2">RXTRAY</text>
<text x="182.4" y="104.6">edac_mem.sch</text>
<text x="23.3" y="133">DB25P</text>
<text x="61.5" y="134.8">other_io.sch</text>
<text x="182.4" y="136.6">boot_reset.sch</text>
<text x="14.1" y="146.3">ADAC</text>
<text x="14.1" y="160.5">GPS</text>
<text x="14.1" y="165.9">TXTRAY</text>
<text x="178" y="179.3">S. Peacock</text>
<text x="193" y="179.3">17 July 2004</text>
<text x="158.4" y="198.8">Logo</text>
</g>
<g font-size="1.6" fill="#800000">
<text x="129" y="27.2">DATA[0..7]</text>
<text x="40.1" y="34.3">nRAMDISKCS</text>
<text x="82" y="34.3">nRAMDISKCS</text>
<text x="129" y="30.7">ADD[0..18]</text>
<text x="38.4" y="36.1">ADD0</text>
<text x="38.4" y="37.9">ADD1</text>
<text x="38.4" y="39.6">ADD2</text>
<text x="40.1" y="41.4">nWR</text>
<text x="84.6" y="41.4">nWR</text>
<text x="86.4" y="36.1">ADD0</text>
<text x="86.4" y="37.9">ADD1</text>
<text x="86.4" y="39.6">ADD2</text>
<text x="38.4" y="45">DATA0</text>
<text x="38.4" y="46.8">DATA1</text>
<text x="40.1" y="43.2">nRD</text>
<text x="84.6" y="43.2">nRD</text>
<text x="86.4" y="45">DATA0</text>
<text x="86.4" y="46.8">DATA1</text>
<text x="38.4" y="48.5">DATA2</text>
<text x="38.4" y="50.3">DATA3</text>
<text x="38.4" y="52.1">DATA4</text>
<text x="38.4" y="53.9">DATA5</text>
<text x="86.4" y="48.5">DATA2</text>
<text x="86.4" y="50.3">DATA3</text>
<text x="86.4" y="52.1">DATA4</text>
<text x="86.4" y="53.9">DATA5</text>
<text x="38.4" y="55.6">DATA6</text>
<text x="38.4" y="57.4">DATA7</text>
<text x="86.4" y="55.6">DATA6</text>
<text x="86.4" y="57.4">DATA7</text>
<text x="105.9" y="55.6">nRAMDISKCS</text>
<text x="105.9" y="57.4">nRD</text>
<text x="105.9" y="59.2">nWR</text>
<text x="121.9" y="56.6">nRAMDISKCS</text>
<text x="121.9" y="58.3">nRD</text>
<text x="136" y="56.6">DATA[0..7]</text>
<text x="148.6" y="55.6">DATA[0..7]</text>
<text x="148.6" y="59.2">ADD[0..18]</text>
<text x="171.7" y="55.6">DATA[0..7]</text>
<text x="171.7" y="59.2">ADD[0..1]</text>
<text x="185.9" y="56.6">DATA[0..7]</text>
<text x="198" y="56.6">TXD0</text>
<text x="198.4" y="58.3">38K4</text>
<text x="207.3" y="55.6">TXD0</text>
<text x="207.3" y="57.4">38K4</text>
<text x="207.3" y="59.2">9K6</text>
<text x="230.4" y="55.6">TXD0</text>
<text x="230.4" y="57.4">38K4</text>
<text x="230.4" y="59.2">9K6</text>
<text x="242.8" y="58.3">38K4</text>
<text x="242.8" y="56.6">TXD0</text>
<text x="253.3" y="56.6">TXA0</text>
<text x="262.4" y="55.6">TXA0</text>
<text x="36.9" y="61.1">+5V</text>
<text x="121.9" y="60.1">nWR</text>
<text x="136" y="60.1">ADD[0..18]</text>
<text x="137.1" y="65.5">nSCCRD</text>
<text x="139.4" y="63.7">PCLK</text>
<text x="148.6" y="62.8">PCLK</text>
<text x="148.6" y="64.5">nSCCRD</text>
<text x="171.7" y="62.8">PCLK</text>
<text x="171.7" y="64.5">nSCCRD</text>
<text x="185.9" y="60.1">ADD[0..1]</text>
<text x="185.9" y="65.5">nSCCRD</text>
<text x="185.9" y="63.7">PCLK</text>
<text x="199.3" y="60.1">9K6</text>
<text x="242.8" y="60.1">9K6</text>
<text x="136.7" y="67.2">nSCCWR</text>
<text x="137.1" y="69">nSCCCS</text>
<text x="148.6" y="66.3">nSCCWR</text>
<text x="148.6" y="71.6">INT0</text>
<text x="148.6" y="68.1">nSCCCS</text>
<text x="171.7" y="66.3">nSCCWR</text>
<text x="171.7" y="71.6">INT0</text>
<text x="171.7" y="68.1">nSCCCS</text>
<text x="185.9" y="67.2">nSCCWR</text>
<text x="185.9" y="69">nSCCCS</text>
<text x="197.1" y="70.8">nRXC0</text>
<text x="198" y="69">RXD0</text>
<text x="207.3" y="68.1">RXD0</text>
<text x="207.3" y="69.9">nRXC0</text>
<text x="207.3" y="71.6">1M2288a</text>
<text x="230.4" y="68.1">RXD0</text>
<text x="230.4" y="69.9">nRXC0</text>
<text x="230.4" y="71.6">1M2288a</text>
<text x="242.8" y="70.8">nRXC0</text>
<text x="242.8" y="69">RXD0</text>
<text x="253.3" y="69">RXA0</text>
<text x="262.4" y="68.1">RXA0</text>
<text x="35.1" y="76.1">GND</text>
<text x="136.8" y="74.4">nINTACK</text>
<text x="139.4" y="77.9">gTXD</text>
<text x="139.9" y="72.6">INT0</text>
<text x="148.6" y="73.4">nINTACK</text>
<text x="148.6" y="77">gTXD</text>
<text x="171.7" y="73.4">nINTACK</text>
<text x="171.7" y="77">gTXD</text>
<text x="185.9" y="72.6">INT0</text>
<text x="185.9" y="74.4">nINTACK</text>
<text x="185.9" y="77.9">gTXD</text>
<text x="195.5" y="72.6">1M2288a</text>
<text x="196.6" y="74.4">153K6a</text>
<text x="207.3" y="73.4">153K6a</text>
<text x="230.4" y="73.4">153K6a</text>
<text x="242.8" y="74.4">153K6a</text>
<text x="242.8" y="72.6">1M2288a</text>
<text x="40.1" y="78.8">MOSI0</text>
<text x="40.1" y="80.5">MISO0</text>
<text x="40.1" y="82.3">SPICLK0</text>
<text x="105.9" y="78.8">MOSI0</text>
<text x="105.9" y="80.5">MISO0</text>
<text x="105.9" y="82.3">SPICLK0</text>
<text x="121.9" y="81.5">MISO0</text>
<text x="121.9" y="79.7">MOSI0</text>
<text x="121.9" y="83.2">SPICLK0</text>
<text x="139.4" y="79.7">gRXD</text>
<text x="148.6" y="78.8">gRXD</text>
<text x="171.7" y="78.8">gRXD</text>
<text x="185.9" y="79.7">gRXD</text>
<text x="198" y="83.2">RXD1</text>
<text x="207.3" y="82.3">RXD1</text>
<text x="230.4" y="82.3">RXD1</text>
<text x="242.8" y="83.2">RXD1</text>
<text x="253.3" y="83.2">RXA1</text>
<text x="262.4" y="82.3">RXA1</text>
<text x="38.4" y="85.9">MOSI1</text>
<text x="38.4" y="87.6">MISO1</text>
<text x="38.4" y="89.4">SPICLK1</text>
<text x="40.1" y="84.1">nSPICS0</text>
<text x="105.9" y="84.1">nSPICS0</text>
<text x="105.9" y="85.9">MOSI1</text>
<text x="105.9" y="87.6">MISO1</text>
<text x="105.9" y="89.4">SPICLK1</text>
<text x="121.9" y="88.6">MISO1</text>
<text x="121.9" y="86.8">MOSI1</text>
<text x="121.9" y="85">nSPICS0</text>
<text x="195.5" y="86.8">1M2288b</text>
<text x="196.6" y="88.6">153K6b</text>
<text x="197.1" y="85">nRXC1</text>
<text x="207.3" y="84.1">nRXC1</text>
<text x="207.3" y="85.9">1M2288b</text>
<text x="207.3" y="87.6">153K6b</text>
<text x="230.4" y="84.1">nRXC1</text>
<text x="230.4" y="85.9">1M2288b</text>
<text x="230.4" y="87.6">153K6b</text>
<text x="242.8" y="85">nRXC1</text>
<text x="242.8" y="88.6">153K6b</text>
<text x="242.8" y="86.8">1M2288b</text>
<text x="38.4" y="91.2">nSPICS1</text>
<text x="40.1" y="94.8">RXA0</text>
<text x="105.9" y="91.2">nSPICS1</text>
<text x="121.9" y="90.4">SPICLK1</text>
<text x="121.9" y="92.1">nSPICS1</text>
<text x="193" y="95.7">nEXTRESET</text>
<text x="207.3" y="94.8">nEXTRESET</text>
<text x="38.4" y="100.1">MOSI3</text>
<text x="38.4" y="101.9">MISO3</text>
<text x="40.1" y="96.5">RXA1</text>
<text x="105.9" y="100.1">MOSI3</text>
<text x="105.9" y="101.9">MISO3</text>
<text x="121.9" y="101">MOSI3</text>
<text x="198" y="97.5">TXD1</text>
<text x="207.3" y="96.5">TXD1</text>
<text x="230.4" y="96.5">TXD1</text>
<text x="230.4" y="100.1">MUX[0..1]</text>
<text x="242.8" y="97.5">TXD1</text>
<text x="242.8" y="101">MUX[0..1]</text>
<text x="253.3" y="101">RXA1</text>
<text x="253.3" y="99.2">RXA0</text>
<text x="262.4" y="100.1">RXA1</text>
<text x="262.4" y="98.3">RXA0</text>
<text x="262.4" y="101.9">TXA0</text>
<text x="38.4" y="103.6">SPICLK3</text>
<text x="38.4" y="105.4">nSPICS3</text>
<text x="40.1" y="107.2">OUT8</text>
<text x="105.9" y="103.6">SPICLK3</text>
<text x="105.9" y="105.4">nSPICS3</text>
<text x="121.9" y="102.8">MISO3</text>
<text x="121.9" y="104.6">SPICLK3</text>
<text x="121.9" y="106.4">nSPICS3</text>
<text x="253.3" y="102.8">TXA0</text>
<text x="262.4" y="107.2">MODOUT</text>
<text x="40.1" y="109">OUT9</text>
<text x="40.1" y="110.8">OUT10</text>
<text x="40.1" y="112.5">OUT11</text>
<text x="134" y="109.9">E0DATA[0..7]</text>
<text x="134" y="113.5">E1DATA[0..7]</text>
<text x="148.6" y="109">E0DATA[0..7]</text>
<text x="148.6" y="112.5">E1DATA[0..7]</text>
<text x="171.7" y="109">E0DATA[0..7]</text>
<text x="171.7" y="112.5">E1DATA[0..7]</text>
<text x="185.9" y="113.5">E1DATA[0..7]</text>
<text x="185.9" y="109.9">E0DATA[0..7]</text>
<text x="250.1" y="108.1">MODOUT</text>
<text x="38.4" y="114.2">IN0</text>
<text x="38.4" y="116">IN1</text>
<text x="38.4" y="117.8">IN2</text>
<text x="38.4" y="119.6">IN3</text>
<text x="134" y="117">E2DATA[0..7]</text>
<text x="148.6" y="116">E2DATA[0..7]</text>
<text x="171.7" y="119.6">ADD[0..18]</text>
<text x="171.7" y="116">E2DATA[0..7]</text>
<text x="185.9" y="117">E2DATA[0..7]</text>
<text x="35.1" y="125.9">GND</text>
<text x="40.1" y="121.3">TXA0</text>
<text x="136" y="124.1">nECS[0..1]</text>
<text x="148.6" y="123.1">nECS[0..1]</text>
<text x="171.7" y="123.1">nECS[0..1]</text>
<text x="185.9" y="120.6">ADD[0..18]</text>
<text x="185.9" y="124.1">nECS[0..1]</text>
<text x="138.9" y="129.5">nEWR</text>
<text x="139.2" y="127.7">nERD</text>
<text x="148.6" y="126.7">nERD</text>
<text x="148.6" y="128.5">nEWR</text>
<text x="171.7" y="126.7">nERD</text>
<text x="171.7" y="128.5">nEWR</text>
<text x="185.9" y="127.7">nERD</text>
<text x="185.9" y="129.5">nEWR</text>
<text x="35.1" y="136.6">GND</text>
<text x="35.1" y="143.7">GND</text>
<text x="35.1" y="140.1">+5V</text>
<text x="35.1" y="141.9">+5V</text>
<text x="52.6" y="139.1">IN[0..5]</text>
<text x="65" y="140.1">IN[0..5]</text>
<text x="72" y="140.1">DATA[0..7]</text>
<text x="72.6" y="143.7">ADD[0..4]</text>
<text x="84.6" y="142.7">ADD[0..4]</text>
<text x="84.6" y="139.1">DATA[0..7]</text>
<text x="171.7" y="140.9">DATA[0..7]</text>
<text x="185.9" y="141.9">DATA[0..7]</text>
<text x="197.1" y="143.7">nRXC0</text>
<text x="198" y="141.9">RXD0</text>
<text x="207.3" y="140.9">RXD0</text>
<text x="207.3" y="142.7">nRXC0</text>
<text x="35.1" y="145.5">GND</text>
<text x="40.1" y="146.2">OUT0</text>
<text x="40.1" y="148">OUT1</text>
<text x="40.1" y="149.8">OUT2</text>
<text x="52.6" y="149.8">OD[0..3]</text>
<text x="52.6" y="144.5">OUT[0..11]</text>
<text x="65" y="145.5">OUT[0..11]</text>
<text x="74.8" y="147.2">nIOCS</text>
<text x="84.6" y="149.8">nRESET</text>
<text x="84.6" y="146.2">nIOCS</text>
<text x="105.9" y="146.2">nIOCS</text>
<text x="121.9" y="147.2">nIOCS</text>
<text x="136" y="149">nBOOTCS</text>
<text x="148.6" y="148">nBOOTCS</text>
<text x="171.7" y="144.5">ADD[0..16]</text>
<text x="171.7" y="148">nBOOTCS</text>
<text x="171.7" y="149.8">nRD</text>
<text x="185.9" y="145.5">ADD[0..16]</text>
<text x="185.9" y="149">nBOOTCS</text>
<text x="198" y="149">RXD1</text>
<text x="207.3" y="148">RXD1</text>
<text x="207.3" y="149.8">nRXC1</text>
<text x="40.1" y="151.6">OUT3</text>
<text x="40.1" y="153.3">OUT4</text>
<text x="40.1" y="155.1">OUT5</text>
<text x="65" y="150.8">OD[0..3]</text>
<text x="73.2" y="150.8">nRESET</text>
<text x="137.2" y="154.4">nRESET</text>
<text x="148.6" y="153.3">nRESET</text>
<text x="148.6" y="155.1">WDI</text>
<text x="171.7" y="153.3">nRESET</text>
<text x="171.7" y="155.1">WDI</text>
<text x="185.9" y="150.8">nRD</text>
<text x="185.9" y="154.4">nRESET</text>
<text x="197.1" y="150.8">nRXC1</text>
<text x="207.3" y="155.1">nEXTRESET</text>
<text x="38.4" y="160.5">1PPS</text>
<text x="40.1" y="156.9">OUT6</text>
<text x="40.1" y="158.7">OUT7</text>
<text x="105.9" y="160.5">1PPS</text>
<text x="121.9" y="161.5">1PPS</text>
<text x="140.4" y="156.1">WDI</text>
<text x="185.9" y="156.1">WDI</text>
<text x="193" y="156.1">nEXTRESET</text>
<text x="38.4" y="165.8">MOSI2</text>
<text x="38.4" y="167.6">MISO2</text>
<text x="40.1" y="162.2">GPSTXD</text>
<text x="40.1" y="164">GPSRXD</text>
<text x="105.9" y="162.2">GPSTXD</text>
<text x="105.9" y="164">GPSRXD</text>
<text x="105.9" y="165.8">MOSI2</text>
<text x="105.9" y="167.6">MISO2</text>
<text x="121.9" y="166.8">MOSI2</text>
<text x="121.9" y="163.3">GPSTXD</text>
<text x="121.9" y="165">GPSRXD</text>
<text x="136.5" y="163.3">MUX[0..1]</text>
<text x="148.6" y="162.2">MUX[0..1]</text>
<text x="38.4" y="169.3">SPICLK2</text>
<text x="38.4" y="171.1">nSPICS2</text>
<text x="40.1" y="172.9">OD0</text>
<text x="105.9" y="169.3">SPICLK2</text>
<text x="105.9" y="171.1">nSPICS2</text>
<text x="121.9" y="168.6">MISO2</text>
<text x="121.9" y="170.4">SPICLK2</text>
<text x="121.9" y="172.1">nSPICS2</text>
<text x="40.1" y="174.7">OD1</text>
<text x="40.1" y="176.5">OD2</text>
<text x="40.1" y="178.2">OD3</text>
<text x="38.4" y="180">IN4</text>
<text x="38.4" y="181.8">IN5</text>
<text x="35.1" y="186.4">GND</text>
</g>
</svg>
